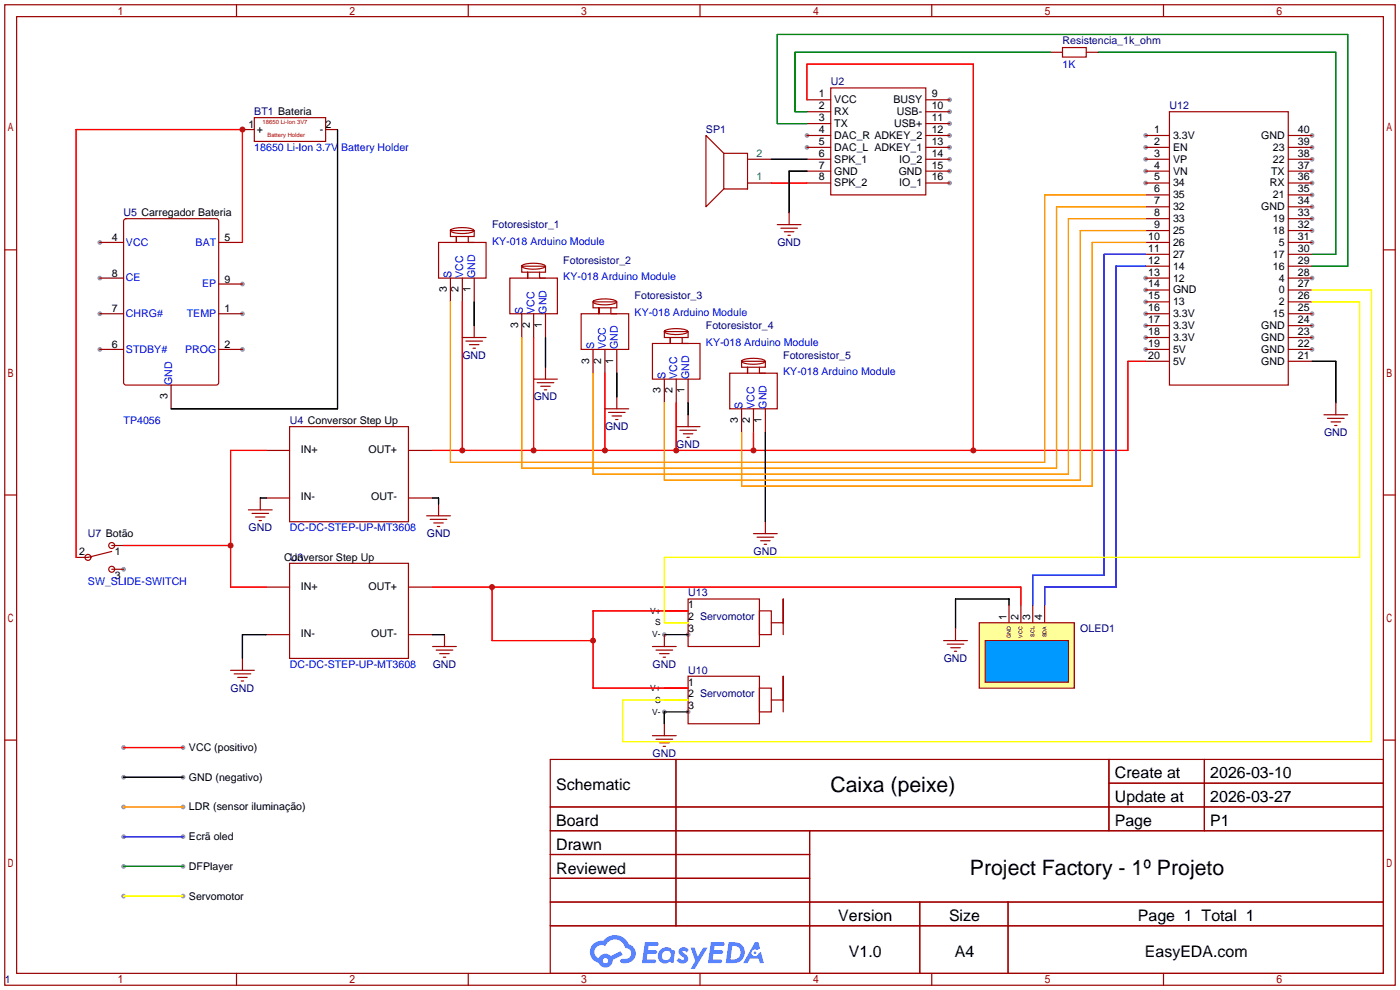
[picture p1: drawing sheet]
<svg xmlns="http://www.w3.org/2000/svg" width="299mm" height="212mm" viewBox="0 0 299 212" stroke-linecap="round" stroke-linejoin="round" font-family="sans-serif">
<g fill="#999">
<circle cx="51.8" cy="67.1" r=".51"/>
<circle cx="51.8" cy="74.7" r=".51"/>
<circle cx="21.3" cy="51.8" r=".51"/>
<circle cx="21.3" cy="59.4" r=".51"/>
<circle cx="21.3" cy="67.1" r=".51"/>
<circle cx="21.3" cy="74.7" r=".51"/>
<circle cx="51.8" cy="60.7" r=".51"/>
<circle cx="26.4" cy="121.7" r=".51"/>
<circle cx="172.5" cy="29" r=".51"/>
<circle cx="172.5" cy="31.5" r=".51"/>
<circle cx="202.9" cy="21.3" r=".51"/>
<circle cx="202.9" cy="23.9" r=".51"/>
<circle cx="202.9" cy="26.4" r=".51"/>
<circle cx="202.9" cy="29" r=".51"/>
<circle cx="202.9" cy="31.5" r=".51"/>
<circle cx="202.9" cy="34" r=".51"/>
<circle cx="202.9" cy="36.6" r=".51"/>
<circle cx="202.9" cy="39.1" r=".51"/>
<circle cx="147.1" cy="152.1" r=".51"/>
<circle cx="244.9" cy="29" r=".51"/>
<circle cx="244.9" cy="31.5" r=".51"/>
<circle cx="244.9" cy="34" r=".51"/>
<circle cx="244.9" cy="36.6" r=".51"/>
<circle cx="244.9" cy="39.1" r=".51"/>
<circle cx="244.9" cy="59.4" r=".51"/>
<circle cx="244.9" cy="62" r=".51"/>
<circle cx="244.9" cy="64.5" r=".51"/>
<circle cx="244.9" cy="67.1" r=".51"/>
<circle cx="244.9" cy="69.6" r=".51"/>
<circle cx="244.9" cy="72.1" r=".51"/>
<circle cx="244.9" cy="74.7" r=".51"/>
<circle cx="280.4" cy="74.7" r=".51"/>
<circle cx="280.4" cy="72.1" r=".51"/>
<circle cx="280.4" cy="69.6" r=".51"/>
<circle cx="280.4" cy="67.1" r=".51"/>
<circle cx="280.4" cy="59.4" r=".51"/>
<circle cx="280.4" cy="51.8" r=".51"/>
<circle cx="280.4" cy="49.3" r=".51"/>
<circle cx="280.4" cy="46.7" r=".51"/>
<circle cx="280.4" cy="44.2" r=".51"/>
<circle cx="280.4" cy="41.7" r=".51"/>
<circle cx="280.4" cy="39.1" r=".51"/>
<circle cx="280.4" cy="36.6" r=".51"/>
<circle cx="280.4" cy="34" r=".51"/>
<circle cx="280.4" cy="31.5" r=".51"/>
<circle cx="280.4" cy="29" r=".51"/>
<circle cx="147.1" cy="135.6" r=".51"/>
<circle cx="142" cy="135.6" r=".51"/>
<circle cx="142" cy="152.1" r=".51"/>
<circle cx="26.4" cy="159.8" r=".51"/>
<circle cx="39.1" cy="159.8" r=".51"/>
<circle cx="26.4" cy="172.5" r=".51"/>
<circle cx="39.1" cy="172.5" r=".51"/>
<circle cx="39.1" cy="185.2" r=".51"/>
<circle cx="26.4" cy="185.2" r=".51"/>
<circle cx="26.4" cy="166.1" r=".51"/>
<circle cx="39.1" cy="166.1" r=".51"/>
<circle cx="26.4" cy="178.8" r=".51"/>
<circle cx="39.1" cy="178.8" r=".51"/>
<circle cx="26.4" cy="191.5" r=".51"/>
<circle cx="39.1" cy="191.5" r=".51"/>
</g>
<g fill="none" stroke="#900" stroke-width=".25">
<path d="M1 1h297.2v209.6h-297.2zM3.6 3.6h292.1v204.4h-292.1zM50.5 1v2.6M100.1 1v2.6M149.6 1v2.6M199.1 1v2.6M248.7 1v2.6M1 53.4h2.6M295.7 53.4h2.5M1 105.8h2.6M295.7 105.8h2.5M1 158.2h2.6"/>
<path d="M295.7 158.2h2.5M50.5 208v2.6M100.1 208v2.6M149.6 208v2.6M199.1 208v2.6M248.7 208v2.6"/>
</g>
<g fill="none" stroke="#a10000" stroke-width=".25">
<path d="M117.6 162.3h178.1v45.7h-178.1zM117.6 172.5h178.1M117.6 177.5h178.1M144.5 162.3v35.6M173 177.5v30.5M237 162.3v15.2M237 167.4h58.7M257.4 162.3v15.2M117.6 182.6h55.4M117.6 192.8h178.1M117.6 187.7h55.4M117.6 197.9h178.1"/>
<path d="M196.6 192.8v15.2M215.4 192.8v15.2"/>
</g>
<g fill="#5487ff">
<path d="M145.3 202.7a1.3 1.3 0 0 1 1.9 .3l-.4 .6a.54 .54 0 0 0-.9-.2l.1 .2a1.34 1.34 0 0 1 .9 1.8 1.47 1.47 0 0 1-2.3-.1l.5-.6 .8 .5a.31 .31 0 0 0 .4-.3 .31 .31 0 0 0-.3-.4 1.12 1.12 0 0 1-.7-1.8z"/>
<path d="M147.6 202.5h.9l.6 2 1.2-2h.9l-2.7 4.6h-.9l1-1.7z"/>
<path d="M137.8 201.4h1.7a1.31 1.31 0 0 1 1.2 .2 .4 .4 0 0 1-.3 .5l-1.8 .1-.1 .9h1.6a.4 .4 0 0 1 .4 .4 .4 .4 0 0 1-.5 .4h-1.6l-.2 1.2h1.4a.46 .46 0 0 1 .5 0 .46 .46 0 0 1 .1 .5l-.4 .2h-2.6z"/>
<path d="M151.9 201.4h1.7a1.32 1.32 0 0 1 1.2 .2 .39 .39 0 0 1-.3 .5l-1.8 .1-.1 .9h1.6a.4 .4 0 0 1 .4 .4 .4 .4 0 0 1-.4 .4h-1.7l-.2 1.2h1.4a.46 .46 0 0 1 .5 0 .46 .46 0 0 1 .1 .5l-.4 .2h-2.6z"/>
<path d="M161.3 201.4h.8l.3 1.3-.6 .4a.75 .75 0 0 0-1.1 .3 .75 .75 0 0 0 .5 1 .75 .75 0 0 0 .9-.7l.5-.2 .6 2.3h-.8l-.3-.9h-1.8l-.5 .9h-1z"/>
<path d="M155.7 201.4l-.6 4.4h1.5a2.27 2.27 0 0 0 2.6-2.2 2.27 2.27 0 0 0-2.7-2.2zM156.5 202.1a1.5 1.5 0 0 1 1.8 1.6 1.5 1.5 0 0 1-1.9 1.4h-.3z"/>
<path d="M141.2 203a1.6 1.6 0 0 0-.3 2.3 1.6 1.6 0 0 0 2.3 .2l.7 .3 .3-2.4-.1-.3-.5-.1a1.58 1.58 0 0 0-2.4 0zM141.8 203.5a.98 .98 0 0 1 1.6 .4 .98 .98 0 0 1-1.1 1.3 .94 .94 0 0 1-.9-.7 .94 .94 0 0 1 .4-1z"/>
<path d="M126.8 201.8a2.37 2.37 0 0 0 1.1 4 1.54 1.54 0 0 0 1.8 1 1.54 1.54 0 0 0 1.2-1.6l2.2-1.1-.5-.8-2 1a1.57 1.57 0 0 0-2.7 .5 1.5 1.5 0 0 1-.7-2.1 1.5 1.5 0 0 1 2.2-.5 2.23 2.23 0 0 1 2.3-1.4 2.23 2.23 0 0 1 2 1.8 1.16 1.16 0 0 1 1.2 1.1 1.16 1.16 0 0 1-1.1 1.2h-.7a.47 .47 0 0 0-.5 .4 .47 .47 0 0 0 .4 .5 2.17 2.17 0 0 0 2.5-.9 2.17 2.17 0 0 0-.3-2.7l-.8-.4a3.2 3.2 0 0 0-5.5-.7l-1.1 .1zM128.8 205.3a.6 .6 0 0 1 1.2 0 .6 .6 0 0 1-1.2 0z"/>
<circle cx="161.4" cy="203.6" r=".28"/>
</g>
<g fill="none" stroke="#a10000" stroke-width=".25">
<path d="M51.8 27.7h2.6M54.4 25.1h15.2v5.1h-15.2zM69.6 27.7h2.5M26.5 47l.4-.3h19.3l.5 .3v34.8l-.2 .4-19.6 .1-.4-.3zM56.9 96.3h5M61.9 91.2h25.4v20.3h-25.4zM87.5 96.3h5M23.9 117.9l-5.1 1.2h-2.5M23.9 116.6h2.5M53.1 109h5.1M53.8 109.7h3.6M54.6 110.5h2"/>
<path d="M55.4 111.3h.5M55.6 106.4v2.6M56.9 106.4h5M87.5 106.4h5M91.2 110.2h5.1M91.9 111h3.6M92.7 111.8h2M93.5 112.5h.5M93.7 107.7v2.5M23.9 121.7h2.5M56.9 125.5h5M56.9 135.6h5"/>
<path d="M61.9 120.4h25.4v20.3h-25.4zM87.5 125.5h5M87.5 135.6h5M92.5 138.2h5M93.2 138.9h3.6M94 139.7h2M95 135.6v2.6M49.3 143.3h5.1M50 144h3.6M50.8 144.8h2M51.6 145.5h.5M51.8 140.7v2.6"/>
<path d="M94.7 140.5h.5"/>
<circle cx="18.8" cy="119.1" r=".63"/>
<circle cx="23.9" cy="116.6" r=".63"/>
<circle cx="23.9" cy="121.7" r=".63"/>
</g>
<path d="M21.3 51.8h5.1M21.3 59.4h5.1M46.7 51.8h5.1M21.3 67.1h5.1M21.3 74.7h5.1M46.7 67.1h5.1M46.7 74.7h5.1M46.7 60.7h5.1M36.6 82.3v5.1" fill="none" stroke="#870000" stroke-width=".25"/>
<path d="M51.8 51.8v-24.1h-35.5v91.4M56.9 96.3h-7.6v29.2h7.6M26.4 116.6h22.9" fill="none" stroke="#f00" stroke-width=".25"/>
<path d="M72.1 27.7v59.7h-35.5M55.6 106.4h1.3M92.5 106.4h1.2v1.3M56.9 135.6h-5.1v5.1M92.5 135.6h2.5" fill="none" stroke="#000" stroke-width=".25"/>
<path d="M209.3 133.1h20.3v14h-20.3z" fill="#ff9" stroke="#a10000" stroke-width=".25"/>
<path d="M215.6 129.3v3.8M218.2 129.3v3.8M220.7 129.3v3.8M223.3 129.3v3.8" fill="none" stroke="#a10000" stroke-width=".25"/>
<path d="M210.6 136.9h17.7v8.9h-17.7z" fill="#09f" stroke="#a10000" stroke-width=".25"/>
<g fill="none" stroke="#a10000" stroke-width=".25">
<path d="M177.5 18.8h20.4v22.9h-20.4zM224.5 11.2h2.6M227.1 10.2h5.1v2h-5.1zM232.2 11.2h2.5M154.7 32.8l-3.8-3.8v15.2l3.8-3.8M154.7 32.8h5.1v7.6h-5.1zM172.5 21.3h5M172.5 23.9h5M172.5 26.4h5M172.5 29h5M172.5 31.5h5M172.5 34h5"/>
<path d="M172.5 36.6h5M172.5 39.1h5M197.9 21.3h5M197.9 23.9h5M197.9 26.4h5M197.9 29h5M197.9 31.5h5M197.9 34h5M197.9 36.6h5M197.9 39.1h5M244.9 29h5M244.9 31.5h5"/>
<path d="M244.9 34h5M244.9 36.6h5M244.9 39.1h5M249.9 23.9h25.4v58.4h-25.4zM275.3 29h5.1M275.3 31.5h5.1M275.3 34h5.1M275.3 36.6h5.1M275.3 39.1h5.1M93.7 51.8h10.2v7.6h-10.2zM96.3 49.3h5v1.2h-5zM96.3 49.1l.7-.3a7.7 7.7 0 0 1 4.2 .2l.1 .4a6.4 6.4 0 0 1-3.9 .4l-.9-.3-.2-.2z"/>
<path d="M97.5 51.8v-1.3v1.3M100.1 50.5v1.3h1.2M109 59.4h10.1v7.7h-10.1zM111.5 56.9h5.1v1.3h-5.1zM111.6 56.7l.6-.2a7.7 7.7 0 0 1 4.2 .2l.2 .3a6.4 6.4 0 0 1-3.9 .4l-1-.3-.2-.2zM112.8 59.4v-1.2v1.2M115.3 58.2v1.2h1.3M166.1 48h5.1M166.9 48.8h3.5M167.6 49.5h2.1M168.4 50.3h.5M168.7 45.5v2.5"/>
<path d="M244.9 41.7h5M244.9 44.2h5M244.9 46.7h5M244.9 49.3h5M244.9 51.8h5M244.9 54.4h5M244.9 56.9h5M244.9 59.4h5M275.3 41.7h5.1M275.3 44.2h5.1M275.3 46.7h5.1M275.3 49.3h5.1"/>
<path d="M275.3 51.8h5.1M275.3 54.4h5.1M275.3 56.9h5.1M275.3 59.4h5.1M98.8 72.1h5.1M99.6 72.9h3.5M100.3 73.7h2.1M101.1 74.4h.5M101.3 69.6v2.5M116.6 78.5v2.5M124.2 67.1h10.2v7.6h-10.2zM126.7 64.5h5.1v1.3h-5.1z"/>
<path d="M126.8 64.4l.6-.3a7.7 7.7 0 0 1 4.3 .2l.1 .3a6.4 6.4 0 0 1-3.9 .4l-1-.2-.1-.2zM128 67.1v-1.3v1.3M130.6 65.8v1.3h1.2M139.4 73.4h10.2v7.6h-10.2zM142 70.9h5.1v1.2h-5.1zM142.1 70.7l.6-.3a7.7 7.7 0 0 1 4.2 .2l.1 .3a6.4 6.4 0 0 1-3.9 .5l-.9-.3-.2-.2zM143.3 73.4v-1.3v1.3M145.8 72.1v1.3h1.3M156 79.8h10.1v7.6h-10.1zM158.5 77.2h5.1v1.3h-5.1zM158.6 77.1l.6-.3a7.7 7.7 0 0 1 4.2 .2l.2 .3a6.4 6.4 0 0 1-3.9 .4l-1-.2-.2-.2zM159.8 79.8v-1.3v1.3"/>
<path d="M162.3 78.5v1.3h1.3M244.9 62h5M244.9 64.5h5M244.9 67.1h5M244.9 69.6h5M244.9 72.1h5M244.9 74.7h5M244.9 77.2h5M275.3 62h5.1M275.3 64.5h5.1M275.3 67.1h5.1M275.3 69.6h5.1"/>
<path d="M275.3 72.1h5.1M275.3 74.7h5.1M275.3 77.2h5.1M114 81h5.1M114.8 81.8h3.6M115.6 82.5h2M116.3 83.3h.5M129.3 87.4h5.1M130 88.1h3.6M130.8 88.9h2M131.6 89.7h.5M131.8 84.8v2.6"/>
<path d="M144.5 91.2h5.1M145.3 91.9h3.5M146 92.7h2.1M146.8 93.5h.5M147.1 88.6v2.6M283 88.6h5M283.7 89.4h3.6M284.5 90.2h2M285.2 90.9h.6M285.5 86.1v2.5M161 114h5.1M161.8 114.8h3.6"/>
<path d="M162.6 115.6h2M163.3 116.3h.5M163.6 111.5v2.5M139.4 138.2h5.1M140.2 138.9h3.6M141 139.7h2M142 135.6v2.6M147.1 128h15.2v10.2h-15.2zM162.3 130.6h2.5v5h-2.5zM164.8 133.1h2.6v-5.1v7.6M201.7 136.9h5.1M202.4 137.7h3.6"/>
<path d="M203.2 138.4h2M204 139.2h.5M204.2 134.4v2.5M139.4 157.2h5.1M140.2 158h3.6M141 158.8h2M141.7 140.5h.5M141.7 159.5h.5M142 154.7v2.5M147.1 144.5h15.2v10.2h-15.2zM162.3 147.1h2.5v5h-2.5zM164.8 149.6h2.6v-5.1v7.6"/>
</g>
<path d="M159.8 39.1h5M159.8 34h5" fill="none" stroke="#850000" stroke-width=".25"/>
<path d="M164.8 39.1h7.7M172.5 21.3v-7.6h35.5v82.6M98.8 64.5v31.8M114 72.1v24.2M129.3 79.8v16.5M244.9 77.2h-3.9v19.1h-148.5M144.5 86.1v10.2M161 92.5v3.8M92.5 125.5h125.7v3.8M105.2 125.5v11.4h21.5M147.1 130.6h-20.4v16.5h20.4M26.4 159.8h12.7" fill="none" stroke="#f00" stroke-width=".25"/>
<path d="M280.4 62h12.7v96.5h-160v-8.9h14M280.4 64.5h10.2v54.6h-148.6v14h5.1M26.4 191.5h12.7" fill="none" stroke="#ff0" stroke-width=".25"/>
<path d="M164.8 34h7.7M172.5 36.6h-3.8v8.9M101.3 64.5v5.1M116.6 72.1v6.4M131.8 79.8v5M280.4 77.2h5.1v8.9M147.1 86.1v2.5M163.6 92.5v19M142 135.6h5.1M215.6 129.3v-1.3h-11.4v6.4M147.1 152.1h-5.1v2.6M26.4 166.1h12.7" fill="none" stroke="#000" stroke-width=".25"/>
<g fill="none" stroke="#870000" stroke-width=".25">
<path d="M96.3 59.4v5.1M98.8 59.4v5.1M101.3 59.4v5.1M111.5 67.1v5M114 67.1v5M116.6 67.1v5M126.7 74.7v5.1M129.3 74.7v5.1M131.8 74.7v5.1M142 81v5.1M144.5 81v5.1M147.1 81v5.1"/>
<path d="M158.5 87.4v5.1M161 87.4v5.1M163.6 87.4v5.1"/>
</g>
<path d="M244.9 44.2h-19.1v55.9h-114.3v-28M244.9 41.7h-21.6v57.1h-127v-34.3M244.9 46.7h-16.6v54.6h-101.6v-21.5M244.9 49.3h-14v53.3h-88.9v-16.5M244.9 51.8h-11.5v52.1h-74.9v-11.4M26.4 172.5h12.7" fill="none" stroke="#f90" stroke-width=".25"/>
<path d="M224.5 11.2h-54.6v12.7h2.6M234.7 11.2h50.8v43.2h-5.1M172.5 26.4h-6.4v-19h121.9v49.5h-7.6M26.4 185.2h12.7" fill="none" stroke="#008700" stroke-width=".25"/>
<path d="M244.9 54.4h-8.9v68.5h-15.3v6.4M244.9 56.9h-6.4v68.6h-15.2v3.8M26.4 178.8h12.7" fill="none" stroke="#00f" stroke-width=".25"/>
<g fill="#c00">
<circle cx="51.8" cy="27.7" r=".63"/>
<circle cx="49.3" cy="116.6" r=".63"/>
<circle cx="161" cy="96.3" r=".63"/>
<circle cx="208" cy="96.3" r=".63"/>
<circle cx="144.5" cy="96.3" r=".63"/>
<circle cx="129.3" cy="96.3" r=".63"/>
<circle cx="114" cy="96.3" r=".63"/>
<circle cx="98.8" cy="96.3" r=".63"/>
<circle cx="126.7" cy="136.9" r=".63"/>
<circle cx="105.2" cy="125.5" r=".63"/>
</g>
<g font-size="4.5">
<text x="177.5" y="169.2">Caixa (peixe)</text>
<text x="207.3" y="187">Project Factory - 1º Projeto</text>
</g>
<g font-size="3.4">
<text x="238.3" y="166.4">Create at</text>
<text x="258.7" y="166.4">2026-03-10</text>
<text x="118.9" y="168.9">Schematic</text>
<text x="238.3" y="171.4">Update at</text>
<text x="258.7" y="171.4">2026-03-27</text>
<text x="118.9" y="176.5">Board</text>
<text x="238.3" y="176.5">Page</text>
<text x="258.7" y="176.5">P1</text>
<text x="118.9" y="181.6">Drawn</text>
<text x="118.9" y="186.7">Reviewed</text>
<text x="179.2" y="196.8">Version</text>
<text x="202.8" y="196.8">Size</text>
<text x="243.2" y="196.8">Page 1 Total 1</text>
<text x="181.4" y="204.5">V1.0</text>
<text x="204.1" y="204.5">A4</text>
<text x="244.7" y="204.5">EasyEDA.com</text>
</g>
<g font-size="2.3" fill="#000080">
<text x="227.1" y="9.4">Resistencia_1k_ohm</text>
<text x="177.5" y="18.3">U2</text>
<text x="249.9" y="23.3">U12</text>
<text x="54.4" y="24.6">BT1 Bateria</text>
<text x="150.9" y="28.4">SP1</text>
<text x="26.4" y="46.2">U5 Carregador Bateria</text>
<text x="105.2" y="48.7">Fotoresistor_1</text>
<text x="166.1" y="52.5">GND</text>
<text x="120.4" y="56.4">Fotoresistor_2</text>
<text x="135.6" y="64">Fotoresistor_3</text>
<text x="150.9" y="70.3">Fotoresistor_4</text>
<text x="98.8" y="76.7">GND</text>
<text x="167.4" y="76.7">Fotoresistor_5</text>
<text x="114.1" y="85.6">GND</text>
<text x="62" y="90.6">U4 Conversor Step Up</text>
<text x="129.3" y="91.9">GND</text>
<text x="144.5" y="95.7">GND</text>
<text x="283" y="93.2">GND</text>
<text x="53.1" y="113.5">GND</text>
<text x="18.8" y="114.8">U7 Botão</text>
<text x="62" y="119.9">U3</text>
<text x="91.2" y="114.8">GND</text>
<text x="161.1" y="118.6">GND</text>
<text x="147.1" y="127.5">U13</text>
<text x="230.9" y="135.1">OLED1</text>
<text x="92.5" y="142.7">GND</text>
<text x="139.5" y="142.7">GND</text>
<text x="147.1" y="144">U10</text>
<text x="201.7" y="141.4">GND</text>
<text x="49.3" y="147.8">GND</text>
<text x="139.5" y="161.8">GND</text>
<text x="1" y="210">1</text>
</g>
<g font-size="2.3" fill="#00f">
<text x="227.1" y="14.4">1K</text>
<text x="54.4" y="32.2">18650 Li-Ion 3.7V Battery Holder</text>
<text x="26.9" y="52.5">VCC</text>
<text x="41.8" y="52.5">BAT</text>
<text x="105.2" y="52.3">KY-018 Arduino Module</text>
<text x="96.5" y="59.4" transform="rotate(-90 96.5 59.4)">S</text>
<text x="99" y="59.4" transform="rotate(-90 99 59.4)">VCC</text>
<text x="101.6" y="59.4" transform="rotate(-90 101.6 59.4)">GND</text>
<text x="120.4" y="59.9">KY-018 Arduino Module</text>
<text x="26.9" y="60.1">CE</text>
<text x="43.2" y="61.4">EP</text>
<text x="26.9" y="67.8">CHRG#</text>
<text x="39.9" y="67.8">TEMP</text>
<text x="111.7" y="67" transform="rotate(-90 111.7 67)">S</text>
<text x="114.3" y="67" transform="rotate(-90 114.3 67)">VCC</text>
<text x="116.8" y="67" transform="rotate(-90 116.8 67)">GND</text>
<text x="135.6" y="67.5">KY-018 Arduino Module</text>
<text x="26.9" y="75.4">STDBY#</text>
<text x="39.5" y="75.4">PROG</text>
<text x="127" y="74.7" transform="rotate(-90 127 74.7)">S</text>
<text x="129.5" y="74.7" transform="rotate(-90 129.5 74.7)">VCC</text>
<text x="132" y="74.7" transform="rotate(-90 132 74.7)">GND</text>
<text x="150.9" y="73.9">KY-018 Arduino Module</text>
<text x="36.8" y="82.3" transform="rotate(-90 36.8 82.3)">GND</text>
<text x="142.2" y="81" transform="rotate(-90 142.2 81)">S</text>
<text x="144.7" y="81" transform="rotate(-90 144.7 81)">VCC</text>
<text x="147.3" y="81" transform="rotate(-90 147.3 81)">GND</text>
<text x="167.4" y="80.2">KY-018 Arduino Module</text>
<text x="158.7" y="87.4" transform="rotate(-90 158.7 87.4)">S</text>
<text x="161.3" y="87.4" transform="rotate(-90 161.3 87.4)">VCC</text>
<text x="163.8" y="87.4" transform="rotate(-90 163.8 87.4)">GND</text>
<text x="26.4" y="90.6">TP4056</text>
<text x="62" y="113.5">DC-DC-STEP-UP-MT3608</text>
<text x="18.8" y="124.9">SW_SLIDE-SWITCH</text>
<text x="62" y="142.7">DC-DC-STEP-UP-MT3608</text>
</g>
<g font-size="2.3">
<text x="175" y="20.8">1</text>
<text x="175" y="23.3">2</text>
<text x="178.3" y="22.1">VCC</text>
<text x="190.9" y="22.1">BUSY</text>
<text x="199.1" y="20.8">9</text>
<text x="199.1" y="23.3">10</text>
<text x="53.1" y="27.4">1</text>
<text x="54.9" y="28.4">+</text>
<text x="68.3" y="28.4">-</text>
<text x="69.6" y="27.4">2</text>
<text x="175" y="25.9">3</text>
<text x="175" y="28.4">4</text>
<text x="178.3" y="24.6">RX</text>
<text x="178.3" y="27.1">TX</text>
<text x="178.3" y="29.7">DAC_R ADKEY_2</text>
<text x="191.1" y="27.1">USB+</text>
<text x="191.7" y="24.6">USB-</text>
<text x="199.1" y="25.9">11</text>
<text x="199.1" y="28.4">12</text>
<text x="246.6" y="28.4">1</text>
<text x="250.7" y="29.7">3.3V</text>
<text x="269.5" y="29.7">GND</text>
<text x="277.4" y="28.4">40</text>
<text x="175" y="31">5</text>
<text x="175" y="33.5">6</text>
<text x="178.3" y="32.2">DAC_L ADKEY_1</text>
<text x="178.3" y="34.8">SPK_1</text>
<text x="192.2" y="34.8">IO_2</text>
<text x="199.1" y="31">13</text>
<text x="199.1" y="33.5">14</text>
<text x="246.6" y="31">2</text>
<text x="246.6" y="33.5">3</text>
<text x="250.7" y="32.2">EN</text>
<text x="250.7" y="34.8">VP</text>
<text x="272.1" y="34.8">22</text>
<text x="272.1" y="32.2">23</text>
<text x="277.4" y="33.5">38</text>
<text x="277.4" y="31">39</text>
<text x="175" y="36">7</text>
<text x="175" y="38.6">8</text>
<text x="178.3" y="37.3">GND</text>
<text x="178.3" y="39.8">SPK_2</text>
<text x="192.1" y="37.3">GND</text>
<text x="192.2" y="39.8">IO_1</text>
<text x="199.1" y="36">15</text>
<text x="199.1" y="38.6">16</text>
<text x="246.6" y="36">4</text>
<text x="246.6" y="38.6">5</text>
<text x="246.6" y="41.1">6</text>
<text x="250.7" y="37.3">VN</text>
<text x="250.7" y="39.8">34</text>
<text x="271.4" y="39.8">RX</text>
<text x="271.7" y="37.3">TX</text>
<text x="277.4" y="41.1">35</text>
<text x="277.4" y="38.6">36</text>
<text x="277.4" y="36">37</text>
<text x="246.6" y="43.7">7</text>
<text x="246.6" y="46.2">8</text>
<text x="250.7" y="42.4">35</text>
<text x="250.7" y="44.9">32</text>
<text x="250.7" y="47.5">33</text>
<text x="269.5" y="44.9">GND</text>
<text x="272.1" y="47.5">19</text>
<text x="272.1" y="42.4">21</text>
<text x="277.4" y="46.2">33</text>
<text x="277.4" y="43.7">34</text>
<text x="23.9" y="51.5">4</text>
<text x="48" y="51.5">5</text>
<text x="245.4" y="51.3">10</text>
<text x="245.4" y="53.8">11</text>
<text x="246.6" y="48.7">9</text>
<text x="250.7" y="50">25</text>
<text x="250.7" y="52.5">26</text>
<text x="272.1" y="50">18</text>
<text x="273.3" y="52.5">5</text>
<text x="277.4" y="53.8">30</text>
<text x="277.4" y="51.3">31</text>
<text x="277.4" y="48.7">32</text>
<text x="23.9" y="59.1">8</text>
<text x="245.4" y="56.4">12</text>
<text x="245.4" y="58.9">13</text>
<text x="250.7" y="55.1">27</text>
<text x="250.7" y="57.6">14</text>
<text x="272.1" y="57.6">16</text>
<text x="272.1" y="55.1">17</text>
<text x="277.4" y="58.9">28</text>
<text x="277.4" y="56.4">29</text>
<text x="48" y="60.4">9</text>
<text x="95.5" y="62.5" transform="rotate(-90 95.5 62.5)">3</text>
<text x="98" y="62.5" transform="rotate(-90 98 62.5)">2</text>
<text x="100.5" y="62.5" transform="rotate(-90 100.5 62.5)">1</text>
<text x="245.4" y="61.4">14</text>
<text x="245.4" y="64">15</text>
<text x="250.7" y="60.2">12</text>
<text x="250.7" y="62.7">GND</text>
<text x="250.7" y="65.2">13</text>
<text x="273.3" y="65.2">2</text>
<text x="273.3" y="62.7">0</text>
<text x="273.3" y="60.2">4</text>
<text x="277.4" y="64">26</text>
<text x="277.4" y="61.4">27</text>
<text x="23.9" y="66.7">7</text>
<text x="48" y="66.7">1</text>
<text x="110.7" y="70.1" transform="rotate(-90 110.7 70.1)">3</text>
<text x="113.2" y="70.1" transform="rotate(-90 113.2 70.1)">2</text>
<text x="115.8" y="70.1" transform="rotate(-90 115.8 70.1)">1</text>
<text x="245.4" y="66.5">16</text>
<text x="245.4" y="69.1">17</text>
<text x="245.4" y="71.6">18</text>
<text x="250.7" y="67.8">3.3V</text>
<text x="250.7" y="70.3">3.3V</text>
<text x="269.5" y="70.3">GND</text>
<text x="272.1" y="67.8">15</text>
<text x="277.4" y="71.6">23</text>
<text x="277.4" y="69.1">24</text>
<text x="277.4" y="66.5">25</text>
<text x="23.9" y="74.4">6</text>
<text x="48" y="74.4">2</text>
<text x="125.9" y="77.7" transform="rotate(-90 125.9 77.7)">3</text>
<text x="128.5" y="77.7" transform="rotate(-90 128.5 77.7)">2</text>
<text x="131" y="77.7" transform="rotate(-90 131 77.7)">1</text>
<text x="245.4" y="74.1">19</text>
<text x="245.4" y="76.7">20</text>
<text x="250.7" y="72.9">3.3V</text>
<text x="250.7" y="75.4">5V</text>
<text x="250.7" y="77.9">5V</text>
<text x="269.5" y="77.9">GND</text>
<text x="269.5" y="75.4">GND</text>
<text x="269.5" y="72.9">GND</text>
<text x="277.4" y="76.7">21</text>
<text x="277.4" y="74.1">22</text>
<text x="35.8" y="85.3" transform="rotate(-90 35.8 85.3)">3</text>
<text x="141.2" y="84" transform="rotate(-90 141.2 84)">3</text>
<text x="143.7" y="84" transform="rotate(-90 143.7 84)">2</text>
<text x="146.3" y="84" transform="rotate(-90 146.3 84)">1</text>
<text x="157.7" y="90.4" transform="rotate(-90 157.7 90.4)">3</text>
<text x="160.2" y="90.4" transform="rotate(-90 160.2 90.4)">2</text>
<text x="162.8" y="90.4" transform="rotate(-90 162.8 90.4)">1</text>
<text x="64.3" y="96.8">IN+</text>
<text x="78.8" y="96.8">OUT+</text>
<text x="64.3" y="106.9">IN-</text>
<text x="79.3" y="106.9">OUT-</text>
<text x="16.9" y="118.6">2</text>
<text x="24.5" y="118.6">1</text>
<text x="60.7" y="119.9">Conversor Step Up</text>
<text x="24.5" y="123.7">3</text>
<text x="64.3" y="126">IN+</text>
<text x="78.8" y="126">OUT+</text>
<text x="147.1" y="130">1</text>
<text x="64.3" y="136.2">IN-</text>
<text x="79.3" y="136.2">OUT-</text>
<text x="147.1" y="132.6">2 Servomotor</text>
<text x="147.1" y="135.1">3</text>
<text x="215.1" y="132.5" transform="rotate(-90 215.1 132.5)">1</text>
<text x="217.6" y="132.5" transform="rotate(-90 217.6 132.5)">2</text>
<text x="220.2" y="132.5" transform="rotate(-90 220.2 132.5)">3</text>
<text x="222.7" y="132.5" transform="rotate(-90 222.7 132.5)">4</text>
<text x="147.1" y="146.5">1</text>
<text x="147.1" y="149.1">2 Servomotor</text>
<text x="147.1" y="151.6">3</text>
<text x="40.4" y="160.5">VCC (positivo)</text>
<text x="40.4" y="166.8">GND (negativo)</text>
<text x="40.4" y="173.2">LDR (sensor iluminação)</text>
<text x="40.4" y="179.5">Ecrã oled</text>
<text x="40.4" y="185.9">DFPlayer</text>
<text x="40.4" y="192.2">Servomotor</text>
</g>
<g font-size="2.3" fill="#006464">
<text x="161.7" y="33.5">2</text>
<text x="161.7" y="38.6">1</text>
</g>
<g font-size="1.8">
<text x="139" y="131.1">V+</text>
<text x="139.4" y="136.2">V-</text>
<text x="140" y="133.7">S</text>
<text x="139" y="147.6">V+</text>
<text x="139.4" y="152.7">V-</text>
<text x="140" y="150.2">S</text>
</g>
<g font-size="1.3" fill="#a00000">
<text x="56.1" y="26.6">18650 Li-Ion 3V7</text>
<text x="57.1" y="29.4">Battery Holder</text>
</g>
<g font-size="1.1">
<text x="216" y="136.4" transform="rotate(-90 216 136.4)">GND</text>
<text x="218.5" y="136.3" transform="rotate(-90 218.5 136.3)">VCC</text>
<text x="221.1" y="136.1" transform="rotate(-90 221.1 136.1)">SCL</text>
<text x="223.6" y="136.2" transform="rotate(-90 223.6 136.2)">SDA</text>
</g>
</svg>
